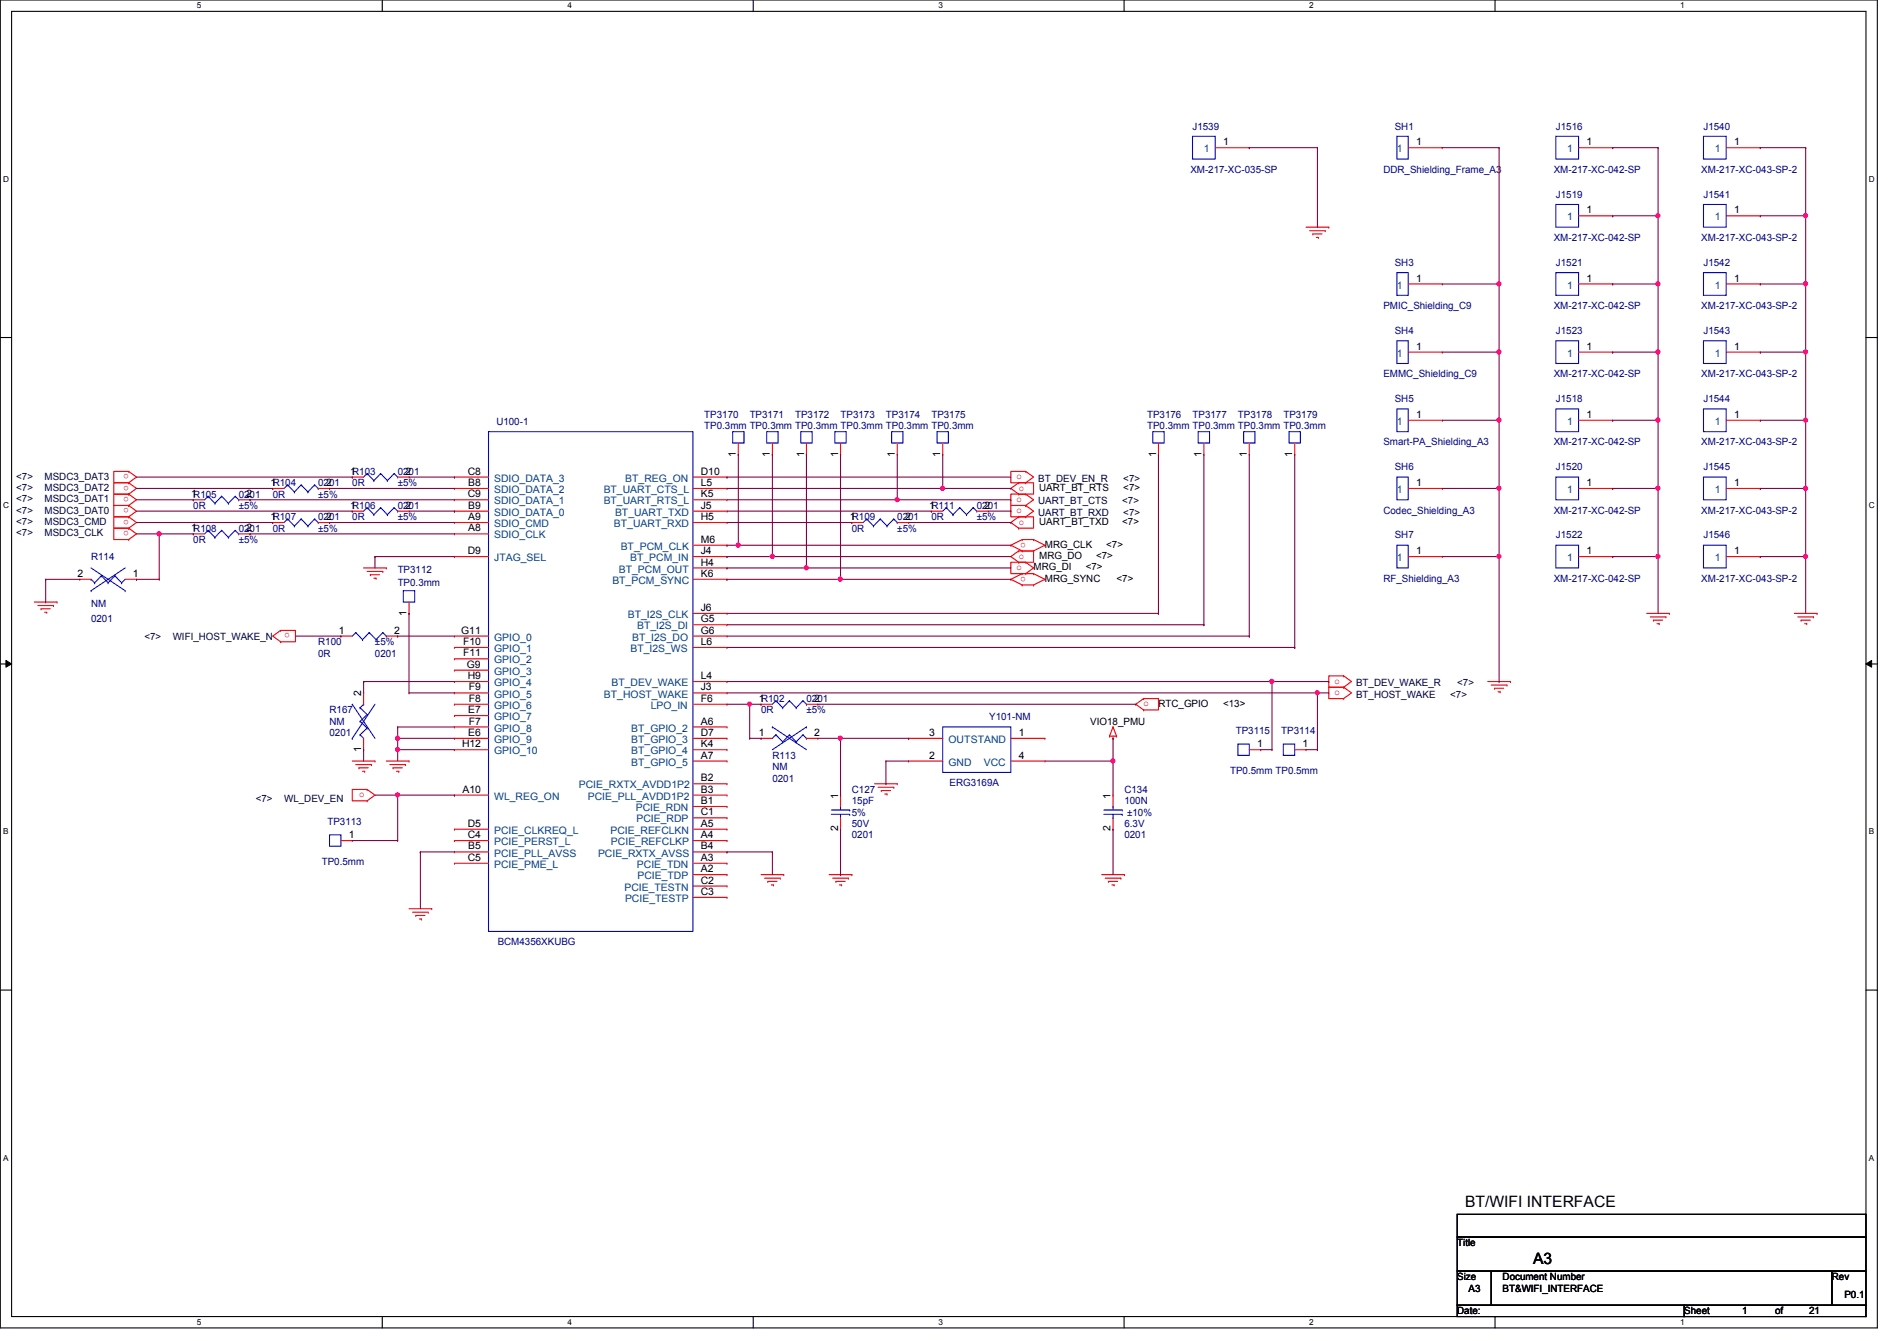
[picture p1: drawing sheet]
<svg xmlns="http://www.w3.org/2000/svg" width="297mm" height="210mm" viewBox="0 0 297 210" stroke-linecap="round" stroke-linejoin="round" font-family="sans-serif">
<path d="M0 0h294v207.9h-294zM1.8 1.8h290.4v204.3h-290.4z" fill="none" stroke="#000" stroke-width=".17"/>
<g fill="#fff">
<path d="M30.8 .2h.7v1.4h-.7z"/>
<path d="M30.8 206.2h.7v1.4h-.7z"/>
</g>
<path d="M59.9 0v1.8M59.9 206.1v1.8" fill="none" stroke="#000" stroke-width=".17"/>
<g fill="#fff">
<path d="M88.9 .2h.6v1.4h-.6z"/>
<path d="M88.9 206.2h.6v1.4h-.6z"/>
</g>
<path d="M117.9 0v1.8M117.9 206.1v1.8" fill="none" stroke="#000" stroke-width=".17"/>
<g fill="#fff">
<path d="M146.9 .2h.7v1.4h-.7z"/>
<path d="M146.9 206.2h.7v1.4h-.7z"/>
</g>
<path d="M176 0v1.8M176 206.1v1.8" fill="none" stroke="#000" stroke-width=".17"/>
<g fill="#fff">
<path d="M205 .2h.7v1.4h-.7z"/>
<path d="M205 206.2h.7v1.4h-.7z"/>
</g>
<path d="M234.1 0v1.8M234.1 206.1v1.8" fill="none" stroke="#000" stroke-width=".17"/>
<g fill="#fff">
<path d="M263.1 .2h.7v1.4h-.7z"/>
<path d="M263.1 206.2h.7v1.4h-.7z"/>
<path d="M.5 27.3h.9v1.4h-.9z"/>
<path d="M292.6 27.3h.9v1.4h-.9z"/>
<path d="M.5 78.4h.9v1.4h-.9z"/>
<path d="M292.6 78.4h.9v1.4h-.9z"/>
</g>
<path d="M0 52.8h1.8M292.2 52.8h1.8" fill="none" stroke="#000" stroke-width=".17"/>
<g fill="#fff">
<path d="M.5 129.5h.8v1.4h-.8z"/>
<path d="M292.6 129.5h.9v1.4h-.9z"/>
</g>
<path d="M0 103.9h1.8M292.2 103.9h1.8" fill="none" stroke="#000" stroke-width=".17"/>
<path d="M.9 103.4l.9 .5-.9 .5zM292.2 103.9l.9-.5v1z" fill="#000"/>
<path d="M.9 103.4l.9 .5-.9 .5zM292.2 103.9l.9-.5v1z" fill="none" stroke="#000" stroke-width=".16"/>
<g fill="#fff">
<path d="M.5 180.5h.8v1.4h-.8z"/>
<path d="M292.6 180.5h.9v1.4h-.9z"/>
</g>
<path d="M0 155h1.8M292.2 155h1.8M228.2 190.1h64v3.5h-64zM228.2 193.6h64v5.4h-64zM228.2 199h5.3v5.3h-5.3zM233.5 199h53.3v5.3h-53.3zM286.8 199h5.4v5.3h-5.4zM228.2 204.3h35.5v1.8h-35.5zM263.7 204.3h28.5v1.8h-28.5z" fill="none" stroke="#000" stroke-width=".17"/>
<g fill="none" stroke="#f00" stroke-width=".17">
<path d="M190.3 23.1h5.3M195.6 23.1h.1M204.5 35.6h3.6M205.1 36.1h2.4M205.6 36.6h.1M205.6 36.6h1.4M206.1 37.2h.4M206.5 37.2h.1M207.5 36.1h.1M208.1 35.6h.1M220.5 23.1h5.3M225.8 23.1h.1"/>
<path d="M247.2 23.1h5.3M247.2 33.8h5.3M252.5 33.8h.1M252.5 23.1h.1M270.3 23.1h5.3M270.3 33.8h5.3M275.6 33.8h.1M275.6 23.1h.1M220.5 55.1h5.3M220.5 44.4h5.3M225.8 55.1h.1M225.8 44.4h.1"/>
<path d="M247.2 55.1h5.3M247.2 44.4h5.3M252.5 55.1h.1M252.5 44.4h.1M270.3 55.1h5.3M270.3 44.4h5.3M275.6 44.4h.1M275.6 55.1h.1M20.1 75.6h.1M20.1 73.8h.1M20.1 73.8h-2.3v1.8h2.3M20.1 77.3h.1"/>
<path d="M20.1 75.6h-2.3v1.7h2.3M20.1 79.1h.1M20.1 77.3h-2.3v1.8h2.3M20.1 79.1h-2.3v1.8h2.3M20.1 73.8l1.3 .9-1.3 .9M20.1 75.6l1.3 .9-1.3 .8M20.1 77.3l1.3 .9-1.3 .9M20.1 79.1l1.3 .9-1.3 .9M30.3 78.2h.1M30.3 78.2h1.7M37.4 78.2h1.8M39.2 78.2h.1"/>
<path d="M42.7 76.5h.1M42.7 76.5h1.8M49.8 76.5h1.8M51.6 76.5h.1M55.2 74.7h.1M55.2 74.7h1.7M62.3 74.7h1.7M64 74.7h.1M71.2 74.7h.1M71.2 76.5h.1M71.2 78.2h.1M71.2 76.5h5.3"/>
<path d="M71.2 78.2h5.3M71.2 74.7h5.3M108.5 76.5h5.3M108.5 78.2h5.3M108.5 74.7h5.3M113.8 74.7h.1M113.8 76.5h.1M113.8 78.2h.1M115.6 71.1h.1M115.6 69.3v1.8M120.9 71.1h.1M120.9 69.3v1.8"/>
<path d="M126.3 71.1h.1M126.3 69.3v1.8M131.6 71.1h.1M131.6 69.3v1.8M140.5 71.1h.1M140.5 69.3v1.8M147.6 71.1h.1M147.6 69.3v1.8M159.5 75.6h.1M159.5 77.3h.1M159.5 75.6h2.3v1.7h-2.3M159.5 75.6l-1.2 .9 1.2 .8"/>
<path d="M160.6 73.8h.1M160.6 75.6h.1M160.6 73.8h-2.3v1.8h2.3M160.6 77.3h.1M160.6 79.1h.1M160.6 77.3h-2.3v1.8h2.3M160.6 79.1h-2.3v1.8h2.3M160.6 73.8l1.2 .9-1.2 .9M160.6 77.3l1.2 .9-1.2 .9M160.6 79.1l1.2 .9-1.2 .9M181.4 71.1h.1M181.4 69.3v1.8"/>
<path d="M188.5 71.1h.1M188.5 69.3v1.8M195.6 71.1h.1M195.6 69.3v1.8M202.7 71.1h.1M202.7 69.3v1.8M220.5 65.8h5.3M220.5 76.5h5.3M225.8 65.8h.1M225.8 76.5h.1M247.2 65.8h5.3M247.2 76.5h5.3"/>
<path d="M252.5 76.5h.1M252.5 65.8h.1M270.3 65.8h5.3M270.3 76.5h5.3M275.6 65.8h.1M275.6 76.5h.1M5.4 94.2h3.5M5.9 94.8h2.5M6.4 95.3h.1M6.4 95.3h1.5M7 95.8h.3M7.3 95.8h.1"/>
<path d="M8.4 94.8h.1M8.9 94.2h.1M12.5 90.7h.1M12.5 90.7h1.8M19.6 90.7h1.8M20.1 80.9h.1M20.1 82.7h.1M20.1 80.9h-2.3v1.8h2.3M20.1 84.5h.1M20.1 82.7h-2.3v1.8h2.3M20.1 80.9l1.3 .9-1.3 .9M20.1 82.7l1.3 .9-1.3 .9"/>
<path d="M21.4 90.7h.1M30.3 83.6h.1M30.3 83.6h1.7M37.4 83.6h1.8M39.2 83.6h.1M42.7 81.8h.1M42.7 81.8h1.8M43.9 98.7h.1M43.9 98.7h2.4v1.8h-2.4M43.9 98.7l-1.2 .9 1.2 .9M49.8 81.8h1.8M51.6 81.8h.1"/>
<path d="M53.4 99.6h.1M53.4 99.6h1.8M55.2 80h.1M55.2 80h1.7M56.9 88.9h3.6M57.5 89.5h2.4M58 90h.1M58 90h1.4M58.5 90.5h.4M58.9 90.5h.1M59.9 89.5h.1M60.5 88.9h.1"/>
<path d="M60.5 99.6h1.8M62.3 99.6h.1M62.3 80h1.7M64 80h.1M64 96h.1M64 94.2v1.8M71.2 80h.1M71.2 81.8h.1M71.2 83.6h.1M71.2 87.1h.1M71.2 99.6h.1M71.2 87.1h5.3"/>
<path d="M71.2 81.8h5.3M71.2 99.6h5.3M71.2 83.6h5.3M71.2 80h5.3M108.5 88.9h5.3M108.5 96h5.3M108.5 87.1h5.3M108.5 81.8h5.3M108.5 99.6h5.3M108.5 80h5.3M108.5 85.3h5.3M108.5 90.7h5.3"/>
<path d="M108.5 97.8h5.3M113.8 80h.1M113.8 81.8h.1M113.8 85.3h.1M113.8 87.1h.1M113.8 88.9h.1M113.8 90.7h.1M113.8 96h.1M113.8 97.8h.1M113.8 99.6h.1M133.4 81.8h.1M133.4 81.8h1.8"/>
<path d="M140.5 81.8h1.8M142.3 81.8h.1M145.8 80h.1M145.8 80h1.8M152.9 80h1.8M154.7 80h.1M158.3 85.3h.1M158.3 90.7h.1M158.3 85.3l1.8 .9M158.3 90.7l1.8 .9M159.5 86.2h.1M159.5 88h.1"/>
<path d="M159.5 86.2h2.3v1.8h-2.3M159.5 80.9h.1M159.5 82.7h.1M159.5 80.9h2.3v1.8h-2.3M159.5 86.2l-1.2 .9 1.2 .9M159.5 80.9l-1.2 .9 1.2 .9M160.1 86.2h.1M160.1 84.5h.1M160.1 91.6h.1M160.1 89.8h.1M160.1 86.2h1.7M160.1 84.5l-1.8 .8"/>
<path d="M160.1 84.5h1.7M160.1 91.6h1.7M160.1 89.8l-1.8 .9M160.1 89.8h1.7M160.6 80.9h.1M160.6 88h.1M160.6 89.8h.1M160.6 88h-2.3v1.8h2.3M160.6 88l1.2 .9-1.2 .9M161.8 86.2h.1M161.8 84.5h.1M161.8 91.6h.1"/>
<path d="M161.8 89.8h.1M161.8 84.5l1.8 .8M161.8 89.8l1.8 .9M163.6 85.3h.1M163.6 90.7h.1M163.6 85.3l-1.8 .9M163.6 90.7l-1.8 .9M220.5 87.1h5.3M225.8 87.1h.1M247.2 87.1h5.3M252.5 87.1h.1M257.8 96h3.6"/>
<path d="M258.4 96.6h2.5M258.9 97.1h.1M258.9 97.1h1.4M259.5 97.6h.3M259.8 97.6h.1M260.9 96.6h.1M261.4 96h.1M270.3 87.1h5.3M275.6 87.1h.1M281 96h3.5M281.5 96.6h2.5M282 97.1h.1"/>
<path d="M282 97.1h1.5M282.6 97.6h.3M282.9 97.6h.1M284 96.6h.1M284.5 96h.1M43.9 100.5h.1M55.2 119.1h3.5M55.7 119.7h2.5M56.9 117.3h.1M56.9 108.5h.1M56.9 108.5v1.7M56.9 115.6v1.7"/>
<path d="M58.2 119.7h.1M58.7 119.1h.1M60.5 119.1h3.5M61 119.7h2.5M63.5 119.7h.1M64 119.1h.1M71.2 112h.1M71.2 110.2h.1M71.2 103.1h.1M71.2 104.9h.1M71.2 106.7h.1M71.2 108.5h.1"/>
<path d="M71.2 101.3h.1M71.2 113.8h.1M71.2 115.6h.1M71.2 117.3h.1M71.2 106.7h5.3M71.2 117.3h5.3M71.2 115.6h5.3M71.2 110.2h5.3M71.2 112h5.3M71.2 113.8h5.3M71.2 103.1h5.3M71.2 104.9h5.3"/>
<path d="M71.2 108.5h5.3M71.2 101.3h5.3M108.5 119.1h5.3M108.5 106.7h5.3M108.5 117.3h5.3M108.5 115.6h5.3M108.5 110.2h5.3M108.5 113.8h5.3M108.5 108.5h5.3M108.5 101.3h5.3M113.8 119.1h.1M113.8 113.8h.1"/>
<path d="M113.8 115.6h.1M113.8 117.3h.1M113.8 101.3h.1M113.8 106.7h.1M113.8 108.5h.1M113.8 110.2h.1M119.2 115.6h.1M119.2 110.2h.1M119.2 115.6h1.7M119.2 110.2h1.7M126.3 115.6h1.8M126.3 110.2h1.8"/>
<path d="M128.1 115.6h.1M128.1 110.2h.1M142.3 119.1h.1M142.3 115.6h.1M142.3 119.1h5.3M142.3 115.6h5.3M158.3 119.1h5.3M158.3 115.6h5.3M163.6 115.6h.1M163.6 119.1h.1M173.7 115.2h.1M173.7 115.2h1.1"/>
<path d="M174.3 115.6h.1M174.3 113.8h.1M174.3 115.2v.4M174.3 113.8l-.6 1.4M174.3 113.8l.5 1.4M174.8 115.2h.1M179.1 109.3h.1M179.1 111.1h.1M179.1 109.3h2.3v1.8h-2.3M179.1 109.3l-1.3 .9 1.3 .9M195.6 117.3h1.8M197.4 117.3h.1"/>
<path d="M202.7 117.3h1.8M204.5 117.3h.1M210.4 105.8h.1M210.4 107.6h.1M210.4 105.8h-2.3v1.8h2.3M210.4 109.3h.1M210.4 107.6h-2.3v1.7h2.3M210.4 105.8l1.2 .9-1.2 .9M210.4 107.6l1.2 .9-1.2 .8M233 106.7h3.5M233.5 107.2h2.5M234 107.7h.1"/>
<path d="M234 107.7h1.5M234.6 108.3h.3M234.9 108.3h.1M236 107.2h.1M236.5 106.7h.1M53.4 131.6h1.8M55.2 131.6h.1M56.2 120.2h.1M56.2 120.2h1.5M56.8 120.7h.3M57.1 120.7h.1M57.5 123.6h.1"/>
<path d="M57.5 125.3h.1M57.5 123.6h-2.3v1.7h2.3M57.5 123.6l1.2 .9-1.2 .8M61.5 120.2h.1M61.5 120.2h1.5M62.1 120.7h.3M62.4 120.7h.1M71.2 124.5h.1M71.2 129.8h.1M71.2 131.6h.1M71.2 133.3h.1M71.2 135.1h.1"/>
<path d="M71.2 124.5h5.3M71.2 129.8h5.3M71.2 131.6h5.3M71.2 133.3h5.3M71.2 135.1h5.3M108.5 136.9h5.3M108.5 122.7h5.3M108.5 124.5h5.3M108.5 129.8h5.3M108.5 131.6h5.3M108.5 133.3h5.3M108.5 135.1h5.3"/>
<path d="M108.5 126.2h5.3M108.5 128h5.3M108.5 138.7h5.3M113.8 122.7h.1M113.8 124.5h.1M113.8 126.2h.1M113.8 128h.1M113.8 129.8h.1M113.8 131.6h.1M113.8 133.3h.1M113.8 135.1h.1M113.8 136.9h.1"/>
<path d="M113.8 138.7h.1M119.2 136.9h3.5M119.7 137.5h2.5M120.2 138h.1M120.2 138h1.5M120.8 138.5h.3M121.1 138.5h.1M122.2 137.5h.1M122.7 136.9h.1M129.8 136.9h3.6M130.4 137.5h2.4M130.9 138h.1"/>
<path d="M130.9 138h1.4M131.4 138.5h.4M131.6 124.5h.1M131.6 129.8h.1M131.6 124.5v1.7M131.6 128v1.8M131.8 138.5h.1M132.8 137.5h.1M133.4 136.9h.1M136.9 122.7h3.6M137.5 123.2h2.5M138 123.7h.1"/>
<path d="M138 123.7h1.4M138.6 124.3h.3M138.9 124.3h.1M140 123.2h.1M140.5 122.7h.1M172.5 136.9h3.6M173.1 137.5h2.4M173.6 138h.1M173.6 138h1.4M174.1 138.5h.4M174.3 124.5h.1M174.3 129.8h.1"/>
<path d="M174.3 124.5v1.7M174.3 128v1.8M174.5 138.5h.1M175.5 137.5h.1M176.1 136.9h.1M64 142.2h3.6M64.6 142.8h2.5M65.1 143.3h.1M65.1 143.3h1.4M65.7 143.8h.3M66 143.8h.1M67.1 142.8h.1"/>
<path d="M67.6 142.2h.1M108.5 140.5h5.3M113.8 140.5h.1"/>
</g>
<g fill="none" stroke="#00f" stroke-width=".17">
<path d="M186.7 21.3h3.6v3.6h-3.6zM218.7 21.3h1.8v3.6h-1.8zM243.6 32h3.6v3.6h-3.6zM243.6 21.3h3.6v3.6h-3.6zM266.7 32h3.6v3.6h-3.6zM266.7 21.3h3.6v3.6h-3.6zM218.7 53.3h1.8v3.6h-1.8zM218.7 42.7h1.8v3.5h-1.8zM243.6 53.3h3.6v3.6h-3.6zM243.6 42.7h3.6v3.5h-3.6zM266.7 42.7h3.6v3.5h-3.6zM266.7 53.3h3.6v3.6h-3.6z"/>
<path d="M32.6 77.7h.1M32.6 77.7l-.6 .5M32.6 77.7l1.1 1.1M33.7 78.8h.1M34.7 77.7h.1M34.7 77.7l-1 1.1M34.7 77.7l1.1 1.1M35.8 78.8h.1M36.8 77.7h.1M36.8 77.7l-1 1.1M36.8 77.7l.6 .5M37.4 78.2h.1"/>
<path d="M45 75.9h.1M45 75.9l-.5 .6M45 75.9l1.1 1.1M46.1 77h.1M47.2 75.9h.1M47.2 75.9l-1.1 1.1M47.2 75.9l1 1.1M48.2 77h.1M49.3 75.9h.1M49.3 75.9l-1.1 1.1M49.3 75.9l.5 .6M49.8 76.5h.1"/>
<path d="M57.5 74.1h.1M57.5 79.5h.1M57.5 74.1l-.6 .6M57.5 74.1l1 1.1M57.5 79.5l-.6 .5M57.5 79.5l1 1.1M58.5 75.2h.1M59.6 74.1h.1M59.6 79.5h.1M59.6 74.1l-1.1 1.1M59.6 74.1l1.1 1.1M59.6 79.5l-1.1 1.1"/>
<path d="M59.6 79.5l1.1 1.1M60.7 75.2h.1M61.7 74.1h.1M61.7 79.5h.1M61.7 74.1l-1 1.1M61.7 74.1l.6 .6M61.7 79.5l-1 1.1M61.7 79.5l.6 .5M62.3 74.7h.1M76.5 67.6h32v78.2h-32zM114.7 67.6h1.8v1.7h-1.8zM120.1 67.6h1.7v1.7h-1.7z"/>
<path d="M125.4 67.6h1.8v1.7h-1.8zM130.7 67.6h1.8v1.7h-1.8zM139.6 67.6h1.8v1.7h-1.8zM146.7 67.6h1.8v1.7h-1.8zM148.2 79.5h.1M148.2 79.5l-.6 .5M148.2 79.5l1 1.1M150.3 79.5h.1M150.3 79.5l-1.1 1.1M150.3 79.5l1 1.1M152.4 79.5h.1M152.4 79.5l-1.1 1.1"/>
<path d="M152.4 79.5l.5 .5M180.5 67.6h1.8v1.7h-1.8zM187.6 67.6h1.8v1.7h-1.8zM194.7 67.6h1.8v1.7h-1.8zM201.8 67.6h1.8v1.7h-1.8zM218.7 64h1.8v3.6h-1.8zM218.7 74.7h1.8v3.5h-1.8zM243.6 74.7h3.6v3.5h-3.6zM243.6 64h3.6v3.6h-3.6zM266.7 64h3.6v3.6h-3.6zM266.7 74.7h3.6v3.5h-3.6zM14.3 90.7h.1"/>
<path d="M14.3 92.5h.1M14.3 90.7l.5 .5M14.3 88.9l5.3 3.6M14.8 91.2h.1M15.9 90.1h.1M15.9 90.1l1 1.1M15.9 90.1l-1.1 1.1M16.9 91.2h.1M18 90.1h.1M18 90.1l1 1.1M18 90.1l-1.1 1.1M19 91.2h.1"/>
<path d="M19.6 92.5h.1M19.6 90.7l-.6 .5M19.6 88.9l-5.3 3.6M32.6 83h.1M32.6 83l-.6 .6M32.6 83l1.1 1.1M33.7 84.1h.1M34.7 83h.1M34.7 83l-1 1.1M34.7 83l1.1 1.1M35.8 84.1h.1M36.8 83h.1"/>
<path d="M36.8 83l-1 1.1M36.8 83l.6 .6M37.4 83.6h.1M45 81.2h.1M45 81.2l-.5 .6M45 81.2l1.1 1.1M46.1 82.3h.1M47.2 81.2h.1M47.2 81.2l-1.1 1.1M47.2 81.2l1 1.1M48.2 82.3h.1M49.3 81.2h.1"/>
<path d="M49.3 81.2l-1.1 1.1M49.3 81.2l.5 .6M49.8 81.8h.1M55.7 99h.1M55.7 99l-.5 .6M55.7 99l1.1 1.1M57.8 99h.1M57.8 99l-1 1.1M57.8 99l1.1 1.1M58.5 80.6h.1M59.9 99h.1M59.9 99l-1 1.1"/>
<path d="M59.9 99l.6 .6M60.5 99.6h.1M60.7 80.6h.1M62.3 80h.1M63.2 92.5h1.7v1.7h-1.7zM135.7 81.2h.1M135.7 81.2l-.5 .6M135.7 81.2l1.1 1.1M136.8 82.3h.1M137.8 81.2h.1M137.8 81.2l-1 1.1M137.8 81.2l1.1 1.1"/>
<path d="M138.9 82.3h.1M140 81.2h.1M140 81.2l-1.1 1.1M140 81.2l.5 .6M140.5 81.8h.1M149.2 80.6h.1M151.3 80.6h.1M152.9 80h.1M218.7 85.3h1.8v3.6h-1.8zM243.6 85.3h3.6v3.6h-3.6zM266.7 85.3h3.6v3.6h-3.6zM55.2 115.6h.1"/>
<path d="M55.2 110.2h.1M55.2 110.2l3.5 5.4M56.4 115h.1M56.4 112.9h.1M56.4 110.8h.1M56.4 115l.5 .6M56.4 112.9l1.1 1.1M56.4 110.8l1.1 1M56.8 100.1h.1M56.9 110.2h.1M56.9 110.2l-.5 .6M57.5 114h.1"/>
<path d="M57.5 111.8h.1M57.5 114l-1.1 1M57.5 111.8l-1.1 1.1M58.7 110.2l-3.5 5.4M58.9 100.1h.1M120.9 113.8h.1M120.9 113.8l5.4 3.5M121.5 115h.1M121.5 109.7h.1M121.5 115l-.6 .6M121.5 115l1.1 1.1M121.5 109.7l-.6 .5"/>
<path d="M121.5 109.7l1.1 1.1M122.6 116.1h.1M122.6 110.8h.1M123.6 115h.1M123.6 109.7h.1M123.6 115l-1 1.1M123.6 115l1.1 1.1M123.6 109.7l-1 1.1M123.6 109.7l1.1 1.1M124.7 116.1h.1M124.7 110.8h.1M125.7 115h.1"/>
<path d="M125.7 109.7h.1M125.7 115l-1 1.1M125.7 115l.6 .6M125.7 109.7l-1 1.1M125.7 109.7l.6 .5M126.3 115.6h.1M126.3 113.8h.1M126.3 110.2h.1M126.3 113.8l-5.4 3.5M147.6 113.8h10.7v7.1h-10.7zM193.8 116.5h1.8v1.7h-1.8zM201 116.5h1.7v1.7h-1.7z"/>
<path d="M51.6 130.7h1.8v1.8h-1.8zM130.2 126.8h2.9M130.2 127.5h2.9M131.6 126.2h.1M131.6 128h.1M131.6 126.2v.6M131.6 127.5v.5M133.1 126.8h.1M133.1 127.5h.1M172.8 126.8h2.9M172.8 127.5h2.9M174.3 126.2h.1"/>
<path d="M174.3 128h.1M174.3 126.2v.6M174.3 127.5v.5M175.7 126.8h.1M175.7 127.5h.1"/>
</g>
<path d="M58.7 87.1h.1M58.7 87.1h12.5M58.7 87.1v1.8M62.3 117.3h.1M62.3 117.3h8.9M62.3 117.3v1.8" fill="none" stroke="#800040" stroke-width=".17"/>
<circle cx="62.2" cy="117.3" r=".32" fill="#f0f"/>
<circle cx="62.2" cy="117.3" r=".32" fill="none" stroke="#f0f" stroke-width=".17"/>
<path d="M113.8 110.2h3.6M117.4 110.2h.1M58.7 124.5h3.6M62.3 124.5h.1M65.8 133.3h.1M65.8 133.3h5.4M65.8 133.3v8.9M113.8 133.3h.1M113.8 133.3h7.1M120.9 133.3h.1M120.9 133.3v3.6" fill="none" stroke="#800040" stroke-width=".17"/>
<circle cx="117.4" cy="110.2" r=".32" fill="#f0f"/>
<circle cx="117.4" cy="110.2" r=".32" fill="none" stroke="#f0f" stroke-width=".17"/>
<path d="M113.8 108.5h92.5M206.3 108.5h.1" fill="none" stroke="#800040" stroke-width=".17"/>
<circle cx="206.3" cy="108.4" r=".32" fill="#f0f"/>
<circle cx="206.3" cy="108.4" r=".32" fill="none" stroke="#f0f" stroke-width=".17"/>
<g fill="none" stroke="#800040" stroke-width=".17">
<path d="M252.5 23.1h.1M252.5 23.1h7.1M259.6 23.1h.1M259.6 23.1v10.7M113.8 74.7h.1M113.8 74.7h44.5M113.8 76.5h33.8M113.8 78.2h26.7M140.5 78.2h.1M147.6 76.5h.1M64 96h.1M64 96v12.5"/>
<path d="M113.8 85.3h.1M113.8 87.1h.1M113.8 88.9h.1M113.8 90.7h.1M113.8 85.3h1.8M113.8 87.1h7.1M113.8 88.9h12.5M113.8 90.7h17.8M113.8 80h32M113.8 81.8h19.6M133.4 81.8h.1M145.8 80h.1"/>
<path d="M64 108.5h.1M64 108.5h7.2"/>
</g>
<circle cx="259.6" cy="33.8" r=".32" fill="#f0f"/>
<circle cx="259.6" cy="33.8" r=".32" fill="none" stroke="#f0f" stroke-width=".17"/>
<path d="M282.7 76.5h.1M282.7 76.5v10.6" fill="none" stroke="#800040" stroke-width=".17"/>
<circle cx="282.7" cy="87.1" r=".32" fill="#f0f"/>
<circle cx="282.7" cy="87.1" r=".32" fill="none" stroke="#f0f" stroke-width=".17"/>
<circle cx="282.7" cy="76.4" r=".32" fill="#f0f"/>
<circle cx="282.7" cy="76.4" r=".32" fill="none" stroke="#f0f" stroke-width=".17"/>
<path d="M275.6 76.5h.1M275.6 65.8h.1M275.6 65.8h7.1M282.7 65.8h.1M282.7 65.8v10.7h-7.1" fill="none" stroke="#800040" stroke-width=".17"/>
<circle cx="282.7" cy="65.8" r=".32" fill="#f0f"/>
<circle cx="282.7" cy="65.8" r=".32" fill="none" stroke="#f0f" stroke-width=".17"/>
<path d="M275.6 55.1h.1M275.6 44.4h.1M275.6 55.1h7.1M275.6 44.4h7.1M282.7 55.1h.1M282.7 44.4h.1M282.7 44.4v21.4" fill="none" stroke="#800040" stroke-width=".17"/>
<circle cx="282.7" cy="55.1" r=".32" fill="#f0f"/>
<circle cx="282.7" cy="55.1" r=".32" fill="none" stroke="#f0f" stroke-width=".17"/>
<circle cx="282.7" cy="44.4" r=".32" fill="#f0f"/>
<circle cx="282.7" cy="44.4" r=".32" fill="none" stroke="#f0f" stroke-width=".17"/>
<path d="M275.6 33.8h.1M275.6 23.1h.1M275.6 33.8h7.1M275.6 23.1h7.1M282.7 33.8h.1M282.7 23.1h.1M282.7 23.1v21.3" fill="none" stroke="#800040" stroke-width=".17"/>
<circle cx="282.7" cy="33.8" r=".32" fill="#f0f"/>
<circle cx="282.7" cy="33.8" r=".32" fill="none" stroke="#f0f" stroke-width=".17"/>
<path d="M252.5 33.8h.1M252.5 33.8h7.1M259.6 33.8h.1M259.6 33.8v21.3M252.5 44.4h.1M252.5 44.4h7.1M259.6 44.4h.1" fill="none" stroke="#800040" stroke-width=".17"/>
<circle cx="259.6" cy="55.1" r=".32" fill="#f0f"/>
<circle cx="259.6" cy="55.1" r=".32" fill="none" stroke="#f0f" stroke-width=".17"/>
<circle cx="259.6" cy="44.4" r=".32" fill="#f0f"/>
<circle cx="259.6" cy="44.4" r=".32" fill="none" stroke="#f0f" stroke-width=".17"/>
<path d="M252.5 55.1h.1M252.5 55.1h7.1M259.6 55.1h.1M259.6 55.1v10.7h-7.1M252.5 65.8h.1" fill="none" stroke="#800040" stroke-width=".17"/>
<circle cx="259.6" cy="65.8" r=".32" fill="#f0f"/>
<circle cx="259.6" cy="65.8" r=".32" fill="none" stroke="#f0f" stroke-width=".17"/>
<path d="M252.5 76.5h.1M252.5 76.5h7.1M259.6 65.8h.1M259.6 76.5h.1M259.6 65.8v21.3" fill="none" stroke="#800040" stroke-width=".17"/>
<circle cx="259.6" cy="87.1" r=".32" fill="#f0f"/>
<circle cx="259.6" cy="87.1" r=".32" fill="none" stroke="#f0f" stroke-width=".17"/>
<circle cx="259.6" cy="76.4" r=".32" fill="#f0f"/>
<circle cx="259.6" cy="76.4" r=".32" fill="none" stroke="#f0f" stroke-width=".17"/>
<g fill="none" stroke="#800040" stroke-width=".17">
<path d="M225.8 23.1h8.9M234.7 23.1h.1M234.7 23.1v32M225.8 44.4h8.9M234.7 44.4h.1M234.7 55.1h.1M252.5 87.1h.1M252.5 87.1h7.1M259.6 87.1h.1M259.6 87.1v8.9M275.6 87.1h.1M275.6 87.1h7.1"/>
<path d="M282.7 87.1h.1M282.7 87.1v8.9"/>
</g>
<circle cx="234.7" cy="44.4" r=".32" fill="#f0f"/>
<circle cx="234.7" cy="44.4" r=".32" fill="none" stroke="#f0f" stroke-width=".17"/>
<circle cx="234.7" cy="55.1" r=".32" fill="#f0f"/>
<circle cx="234.7" cy="55.1" r=".32" fill="none" stroke="#f0f" stroke-width=".17"/>
<path d="M225.8 55.1h8.9M234.7 55.1h.1M234.7 55.1v21.4M225.8 65.8h8.9M234.7 65.8h.1M234.7 76.5h.1" fill="none" stroke="#800040" stroke-width=".17"/>
<circle cx="234.7" cy="65.8" r=".32" fill="#f0f"/>
<circle cx="234.7" cy="65.8" r=".32" fill="none" stroke="#f0f" stroke-width=".17"/>
<path d="M225.8 76.5h8.9M234.7 76.5h.1M234.7 76.5v10.6M234.7 87.1h.1" fill="none" stroke="#800040" stroke-width=".17"/>
<circle cx="234.7" cy="76.4" r=".32" fill="#f0f"/>
<circle cx="234.7" cy="76.4" r=".32" fill="none" stroke="#f0f" stroke-width=".17"/>
<path d="M225.8 87.1h8.9M234.7 87.1h.1M234.7 87.1v19.6M234.7 106.7h.1" fill="none" stroke="#800040" stroke-width=".17"/>
<circle cx="234.7" cy="87.1" r=".32" fill="#f0f"/>
<circle cx="234.7" cy="87.1" r=".32" fill="none" stroke="#f0f" stroke-width=".17"/>
<path d="M115.6 71.1h.1M115.6 71.1v14.2M115.6 85.3h.1M115.6 85.3h42.7M56.9 106.7h.1M56.9 117.3h.1M56.9 106.7h14.3M56.9 106.7v1.8M56.9 117.3v1.8" fill="none" stroke="#800040" stroke-width=".17"/>
<circle cx="115.6" cy="85.3" r=".32" fill="#f0f"/>
<circle cx="115.6" cy="85.3" r=".32" fill="none" stroke="#f0f" stroke-width=".17"/>
<path d="M120.9 71.1h.1M120.9 71.1v16M120.9 87.1h.1M120.9 87.1h37.4" fill="none" stroke="#800040" stroke-width=".17"/>
<circle cx="120.9" cy="87.1" r=".32" fill="#f0f"/>
<circle cx="120.9" cy="87.1" r=".32" fill="none" stroke="#f0f" stroke-width=".17"/>
<path d="M126.3 71.1h.1M126.3 71.1v17.8M126.3 88.9h.1M126.3 88.9h32" fill="none" stroke="#800040" stroke-width=".17"/>
<circle cx="126.3" cy="88.9" r=".32" fill="#f0f"/>
<circle cx="126.3" cy="88.9" r=".32" fill="none" stroke="#f0f" stroke-width=".17"/>
<path d="M131.6 71.1h.1M131.6 71.1v19.6M131.6 90.7h.1M131.6 90.7h26.7" fill="none" stroke="#800040" stroke-width=".17"/>
<circle cx="131.6" cy="90.7" r=".32" fill="#f0f"/>
<circle cx="131.6" cy="90.7" r=".32" fill="none" stroke="#f0f" stroke-width=".17"/>
<g fill="none" stroke="#800040" stroke-width=".17">
<path d="M195.6 23.1h.1M195.6 23.1h10.7M206.3 23.1h.1M206.3 23.1v12.5M21.4 74.7h33.8M21.4 76.5h21.3M21.4 78.2h8.9M30.3 78.2h.1M42.7 76.5h.1M55.2 74.7h.1M21.4 80h33.8M21.4 81.8h21.3"/>
<path d="M21.4 83.6h3.5M24.9 83.6h.1M42.7 81.8h.1M55.2 80h.1"/>
</g>
<circle cx="24.9" cy="83.5" r=".32" fill="#f0f"/>
<circle cx="24.9" cy="83.5" r=".32" fill="none" stroke="#f0f" stroke-width=".17"/>
<path d="M46.3 99.6h7.1M53.4 99.6h.1M62.3 99.6h.1M62.3 99.6h8.9M62.3 115.6h.1M62.3 117.3h.1M62.3 115.6h8.9M62.3 115.6v1.7" fill="none" stroke="#800040" stroke-width=".17"/>
<circle cx="62.2" cy="115.5" r=".32" fill="#f0f"/>
<circle cx="62.2" cy="115.5" r=".32" fill="none" stroke="#f0f" stroke-width=".17"/>
<g fill="none" stroke="#800040" stroke-width=".17">
<path d="M39.2 78.2h.1M39.2 78.2h32M51.6 76.5h.1M51.6 76.5h19.6M64 74.7h7.2M71.2 74.7h.1M140.5 78.2h.1M140.5 78.2h17.8M140.5 71.1v7.1M158.3 78.2h.1M39.2 83.6h.1M39.2 83.6h32"/>
<path d="M51.6 81.8h.1M51.6 81.8h19.6M64 80h7.2M71.2 80h.1M142.3 81.8h16M154.7 80h3.6M158.3 81.8h.1M158.3 80h.1M62.3 113.8h.1M62.3 115.6h.1M62.3 113.8h8.9M62.3 113.8v1.8"/>
</g>
<circle cx="140.5" cy="78.2" r=".32" fill="#f0f"/>
<circle cx="140.5" cy="78.2" r=".32" fill="none" stroke="#f0f" stroke-width=".17"/>
<path d="M147.6 76.5h.1M147.6 71.1v5.4M147.6 76.5h10.7M158.3 76.5h.1" fill="none" stroke="#800040" stroke-width=".17"/>
<circle cx="147.6" cy="76.4" r=".32" fill="#f0f"/>
<circle cx="147.6" cy="76.4" r=".32" fill="none" stroke="#f0f" stroke-width=".17"/>
<path d="M117.4 115.6h.1M117.4 115.6h1.8M119.2 110.2h.1M119.2 115.6h.1M119.2 110.2h-1.8v5.4M128.1 110.2h49.7M128.1 115.6h3.5M131.6 115.6h.1M131.6 115.6v8.9M177.8 110.2h.1M131.6 124.5h.1" fill="none" stroke="#800040" stroke-width=".17"/>
<circle cx="131.6" cy="115.5" r=".32" fill="#f0f"/>
<circle cx="131.6" cy="115.5" r=".32" fill="none" stroke="#f0f" stroke-width=".17"/>
<path d="M131.6 115.6h10.7M142.3 115.6h.1M163.6 119.1h10.7M174.3 119.1h.1M174.3 115.6h.1M174.3 115.6v3.5M131.6 136.9h.1M131.6 129.8v7.1" fill="none" stroke="#800040" stroke-width=".17"/>
<circle cx="174.3" cy="119.1" r=".32" fill="#f0f"/>
<circle cx="174.3" cy="119.1" r=".32" fill="none" stroke="#f0f" stroke-width=".17"/>
<g fill="none" stroke="#800040" stroke-width=".17">
<path d="M181.4 71.1v24.9M188.5 71.1v26.7M195.6 71.1v28.5M202.7 71.1v30.2M7.2 90.7h.1M7.2 94.2h.1M7.2 90.7h5.3M7.2 90.7v3.5M21.4 90.7h.1M21.4 90.7h3.5M24.9 90.7h.1M30.3 83.6h.1"/>
<path d="M30.3 83.6h-5.4v7.1M113.8 96h67.6M113.8 97.8h74.7M113.8 99.6h81.8M181.4 96h.1M188.5 97.8h.1M195.6 99.6h.1M113.8 101.3h88.9M138.7 119.1h.1M138.7 119.1h3.6M138.7 119.1v3.6M174.3 119.1h.1"/>
<path d="M174.3 119.1v5.4M202.7 101.3h.1M55.2 131.6h7.1M62.3 131.6h.1M62.3 124.5h.1M62.3 124.5v7.1M138.7 122.7h.1M174.3 129.8h.1M174.3 129.8v7.1"/>
</g>
<circle cx="62.2" cy="124.4" r=".32" fill="#f0f"/>
<circle cx="62.2" cy="124.4" r=".32" fill="none" stroke="#f0f" stroke-width=".17"/>
<path d="M113.8 106.7h85.4M199.2 106.7h.1M62.3 124.5h8.9M71.2 124.5h.1" fill="none" stroke="#800040" stroke-width=".17"/>
<circle cx="199.2" cy="106.7" r=".32" fill="#f0f"/>
<circle cx="199.2" cy="106.7" r=".32" fill="none" stroke="#f0f" stroke-width=".17"/>
<path d="M197.4 117.3h1.8M199.2 117.3h.1M199.2 106.7h.1M199.2 106.7v10.6M199.2 106.7h8.9M204.5 117.3h1.8M206.3 117.3h.1M206.3 108.5h.1M206.3 108.5v8.8M206.3 108.5h1.8M208.1 106.7h.1M208.1 108.5h.1" fill="none" stroke="#800040" stroke-width=".17"/>
<circle cx="62.2" cy="117.3" r=".32" fill="#f0f"/>
<circle cx="62.2" cy="117.3" r=".32" fill="none" stroke="#f0f" stroke-width=".17"/>
<circle cx="117.4" cy="110.2" r=".32" fill="#f0f"/>
<circle cx="117.4" cy="110.2" r=".32" fill="none" stroke="#f0f" stroke-width=".17"/>
<circle cx="206.3" cy="108.4" r=".32" fill="#f0f"/>
<circle cx="206.3" cy="108.4" r=".32" fill="none" stroke="#f0f" stroke-width=".17"/>
<circle cx="259.6" cy="33.8" r=".32" fill="#f0f"/>
<circle cx="259.6" cy="33.8" r=".32" fill="none" stroke="#f0f" stroke-width=".17"/>
<circle cx="282.7" cy="87.1" r=".32" fill="#f0f"/>
<circle cx="282.7" cy="87.1" r=".32" fill="none" stroke="#f0f" stroke-width=".17"/>
<circle cx="282.7" cy="76.4" r=".32" fill="#f0f"/>
<circle cx="282.7" cy="76.4" r=".32" fill="none" stroke="#f0f" stroke-width=".17"/>
<circle cx="282.7" cy="65.8" r=".32" fill="#f0f"/>
<circle cx="282.7" cy="65.8" r=".32" fill="none" stroke="#f0f" stroke-width=".17"/>
<circle cx="282.7" cy="55.1" r=".32" fill="#f0f"/>
<circle cx="282.7" cy="55.1" r=".32" fill="none" stroke="#f0f" stroke-width=".17"/>
<circle cx="282.7" cy="44.4" r=".32" fill="#f0f"/>
<circle cx="282.7" cy="44.4" r=".32" fill="none" stroke="#f0f" stroke-width=".17"/>
<circle cx="282.7" cy="33.8" r=".32" fill="#f0f"/>
<circle cx="282.7" cy="33.8" r=".32" fill="none" stroke="#f0f" stroke-width=".17"/>
<circle cx="259.6" cy="55.1" r=".32" fill="#f0f"/>
<circle cx="259.6" cy="55.1" r=".32" fill="none" stroke="#f0f" stroke-width=".17"/>
<circle cx="259.6" cy="44.4" r=".32" fill="#f0f"/>
<circle cx="259.6" cy="44.4" r=".32" fill="none" stroke="#f0f" stroke-width=".17"/>
<circle cx="259.6" cy="65.8" r=".32" fill="#f0f"/>
<circle cx="259.6" cy="65.8" r=".32" fill="none" stroke="#f0f" stroke-width=".17"/>
<circle cx="259.6" cy="87.1" r=".32" fill="#f0f"/>
<circle cx="259.6" cy="87.1" r=".32" fill="none" stroke="#f0f" stroke-width=".17"/>
<circle cx="259.6" cy="76.4" r=".32" fill="#f0f"/>
<circle cx="259.6" cy="76.4" r=".32" fill="none" stroke="#f0f" stroke-width=".17"/>
<circle cx="234.7" cy="44.4" r=".32" fill="#f0f"/>
<circle cx="234.7" cy="44.4" r=".32" fill="none" stroke="#f0f" stroke-width=".17"/>
<circle cx="234.7" cy="55.1" r=".32" fill="#f0f"/>
<circle cx="234.7" cy="55.1" r=".32" fill="none" stroke="#f0f" stroke-width=".17"/>
<circle cx="234.7" cy="65.8" r=".32" fill="#f0f"/>
<circle cx="234.7" cy="65.8" r=".32" fill="none" stroke="#f0f" stroke-width=".17"/>
<circle cx="234.7" cy="76.4" r=".32" fill="#f0f"/>
<circle cx="234.7" cy="76.4" r=".32" fill="none" stroke="#f0f" stroke-width=".17"/>
<circle cx="234.7" cy="87.1" r=".32" fill="#f0f"/>
<circle cx="234.7" cy="87.1" r=".32" fill="none" stroke="#f0f" stroke-width=".17"/>
<circle cx="115.6" cy="85.3" r=".32" fill="#f0f"/>
<circle cx="115.6" cy="85.3" r=".32" fill="none" stroke="#f0f" stroke-width=".17"/>
<circle cx="120.9" cy="87.1" r=".32" fill="#f0f"/>
<circle cx="120.9" cy="87.1" r=".32" fill="none" stroke="#f0f" stroke-width=".17"/>
<circle cx="126.3" cy="88.9" r=".32" fill="#f0f"/>
<circle cx="126.3" cy="88.9" r=".32" fill="none" stroke="#f0f" stroke-width=".17"/>
<circle cx="131.6" cy="90.7" r=".32" fill="#f0f"/>
<circle cx="131.6" cy="90.7" r=".32" fill="none" stroke="#f0f" stroke-width=".17"/>
<circle cx="24.9" cy="83.5" r=".32" fill="#f0f"/>
<circle cx="24.9" cy="83.5" r=".32" fill="none" stroke="#f0f" stroke-width=".17"/>
<circle cx="62.2" cy="115.5" r=".32" fill="#f0f"/>
<circle cx="62.2" cy="115.5" r=".32" fill="none" stroke="#f0f" stroke-width=".17"/>
<circle cx="140.5" cy="78.2" r=".32" fill="#f0f"/>
<circle cx="140.5" cy="78.2" r=".32" fill="none" stroke="#f0f" stroke-width=".17"/>
<circle cx="147.6" cy="76.4" r=".32" fill="#f0f"/>
<circle cx="147.6" cy="76.4" r=".32" fill="none" stroke="#f0f" stroke-width=".17"/>
<circle cx="131.6" cy="115.5" r=".32" fill="#f0f"/>
<circle cx="131.6" cy="115.5" r=".32" fill="none" stroke="#f0f" stroke-width=".17"/>
<circle cx="174.3" cy="119.1" r=".32" fill="#f0f"/>
<circle cx="174.3" cy="119.1" r=".32" fill="none" stroke="#f0f" stroke-width=".17"/>
<circle cx="62.2" cy="124.4" r=".32" fill="#f0f"/>
<circle cx="62.2" cy="124.4" r=".32" fill="none" stroke="#f0f" stroke-width=".17"/>
<circle cx="199.2" cy="106.7" r=".32" fill="#f0f"/>
<circle cx="199.2" cy="106.7" r=".32" fill="none" stroke="#f0f" stroke-width=".17"/>
<g font-size="2.5">
<text x="229.4" y="188.9">BT/WIFI INTERFACE</text>
<text x="240.1" y="197.8">A3</text>
</g>
<g font-size="1.6" fill="#000080">
<text x="186.7" y="20.3">J1539</text>
<text x="218.4" y="20.3">SH1</text>
<text x="243.6" y="20.3">J1516</text>
<text x="266.7" y="20.3">J1540</text>
<text x="186.4" y="27.1">XM-217-XC-035-SP</text>
<text x="216.6" y="27.1">DDR_Shielding_Frame_A3</text>
<text x="243.3" y="27.1">XM-217-XC-042-SP</text>
<text x="266.4" y="27.1">XM-217-XC-043-SP-2</text>
<text x="243.6" y="30.9">J1519</text>
<text x="266.7" y="30.9">J1541</text>
<text x="218.4" y="41.6">SH3</text>
<text x="243.3" y="37.7">XM-217-XC-042-SP</text>
<text x="243.6" y="41.6">J1521</text>
<text x="266.4" y="37.7">XM-217-XC-043-SP-2</text>
<text x="266.7" y="41.6">J1542</text>
<text x="216.6" y="48.4">PMIC_Shielding_C9</text>
<text x="218.4" y="52.3">SH4</text>
<text x="243.3" y="48.4">XM-217-XC-042-SP</text>
<text x="243.6" y="52.3">J1523</text>
<text x="266.4" y="48.4">XM-217-XC-043-SP-2</text>
<text x="266.7" y="52.3">J1543</text>
<text x="216.6" y="59.1">EMMC_Shielding_C9</text>
<text x="243.3" y="59.1">XM-217-XC-042-SP</text>
<text x="266.4" y="59.1">XM-217-XC-043-SP-2</text>
<text x="110.3" y="65.4">TP3170</text>
<text x="117.4" y="65.4">TP3171</text>
<text x="124.5" y="65.4">TP3172</text>
<text x="131.6" y="65.4">TP3173</text>
<text x="138.7" y="65.4">TP3174</text>
<text x="145.8" y="65.4">TP3175</text>
<text x="179.6" y="65.4">TP3176</text>
<text x="186.7" y="65.4">TP3177</text>
<text x="193.8" y="65.4">TP3178</text>
<text x="201" y="65.4">TP3179</text>
<text x="218.4" y="62.9">SH5</text>
<text x="243.6" y="62.9">J1518</text>
<text x="266.7" y="62.9">J1544</text>
<text x="77.7" y="66.5">U100-1</text>
<text x="110.3" y="67.2">TP0.3mm TP0.3mm TP0.3mm TP0.3mm TP0.3mm TP0.3mm</text>
<text x="179.6" y="67.2">TP0.3mm TP0.3mm TP0.3mm TP0.3mm</text>
<text x="216.6" y="69.7">Smart-PA_Shielding_A3</text>
<text x="243.3" y="69.7">XM-217-XC-042-SP</text>
<text x="266.4" y="69.7">XM-217-XC-043-SP-2</text>
<text x="37.4" y="77.9">0201</text>
<text x="42.7" y="77.9">0R</text>
<text x="49.8" y="77.9">±5%</text>
<text x="49.8" y="76.1">0201</text>
<text x="55.2" y="76.1">0R</text>
<text x="62.3" y="76.1">±5%</text>
<text x="62.3" y="74.3">0201</text>
<text x="218.4" y="73.6">SH6</text>
<text x="243.6" y="73.6">J1520</text>
<text x="266.7" y="73.6">J1545</text>
<text x="30.3" y="79.7">0R</text>
<text x="37.4" y="79.7">±5%</text>
<text x="37.4" y="83.2">0201</text>
<text x="42.7" y="83.2">0R</text>
<text x="49.8" y="83.2">±5%</text>
<text x="49.8" y="81.4">0201</text>
<text x="55.2" y="81.4">0R</text>
<text x="62.3" y="81.4">±5%</text>
<text x="62.3" y="79.7">0201</text>
<text x="133.4" y="83.2">0R</text>
<text x="140.5" y="83.2">±5%</text>
<text x="140.5" y="81.4">0201</text>
<text x="145.8" y="81.4">0R</text>
<text x="152.9" y="81.4">±5%</text>
<text x="152.9" y="79.7">0201</text>
<text x="216.6" y="80.4">Codec_Shielding_A3</text>
<text x="243.3" y="80.4">XM-217-XC-042-SP</text>
<text x="266.4" y="80.4">XM-217-XC-043-SP-2</text>
<text x="14.3" y="87.7">R114</text>
<text x="30.3" y="85">0R</text>
<text x="37.4" y="85">±5%</text>
<text x="62.3" y="89.6">TP3112</text>
<text x="218.4" y="84.3">SH7</text>
<text x="243.6" y="84.3">J1522</text>
<text x="266.7" y="84.3">J1546</text>
<text x="14.3" y="95">NM</text>
<text x="62.3" y="91.8">TP0.3mm</text>
<text x="216.6" y="91.1">RF_Shielding_A3</text>
<text x="243.3" y="91.1">XM-217-XC-042-SP</text>
<text x="266.4" y="91.1">XM-217-XC-043-SP-2</text>
<text x="14.3" y="97.3">0201</text>
<text x="49.8" y="101">R100</text>
<text x="58.7" y="101">±5%</text>
<text x="49.8" y="102.8">0R</text>
<text x="58.7" y="102.8">0201</text>
<text x="51.6" y="111.7">R167</text>
<text x="51.6" y="113.5">NM</text>
<text x="119.2" y="111.7">0R</text>
<text x="126.3" y="111.7">±5%</text>
<text x="126.3" y="109.9">0201</text>
<text x="154.9" y="112.7">Y101-NM</text>
<text x="51.6" y="115.2">0201</text>
<text x="120.9" y="118.8">R113</text>
<text x="193.5" y="114.9">TP3115</text>
<text x="200.6" y="114.9">TP3114</text>
<text x="120.9" y="120.6">NM</text>
<text x="120.9" y="122.3">0201</text>
<text x="133.4" y="124.1">C127</text>
<text x="133.4" y="125.9">15pF</text>
<text x="148.7" y="123.1">ERG3169A</text>
<text x="176.1" y="124.1">C134</text>
<text x="176.1" y="125.9">100N</text>
<text x="192.6" y="121.1">TP0.5mm TP0.5mm</text>
<text x="51.3" y="129.1">TP3113</text>
<text x="133.4" y="131.2">0201</text>
<text x="133.4" y="129.5">50V</text>
<text x="133.4" y="127.7">5%</text>
<text x="176.1" y="131.2">0201</text>
<text x="176.1" y="129.5">6.3V</text>
<text x="176.5" y="127.7">±10%</text>
<text x="50.4" y="135.3">TP0.5mm</text>
<text x="77.9" y="148">BCM4356XKUBG</text>
</g>
<g font-size="1.6" fill="#004080">
<text x="188.5" y="23.8">1</text>
<text x="218.7" y="23.8">1</text>
<text x="245.4" y="23.8">1</text>
<text x="268.5" y="23.8">1</text>
<text x="245.4" y="34.5">1</text>
<text x="268.5" y="34.5">1</text>
<text x="218.7" y="45.2">1</text>
<text x="245.4" y="45.2">1</text>
<text x="268.5" y="45.2">1</text>
<text x="218.7" y="55.8">1</text>
<text x="245.4" y="55.8">1</text>
<text x="268.5" y="55.8">1</text>
<text x="218.7" y="66.5">1</text>
<text x="245.4" y="66.5">1</text>
<text x="268.5" y="66.5">1</text>
<text x="77.4" y="75.4">SDIO_DATA_3</text>
<text x="77.4" y="77.2">SDIO_DATA_2</text>
<text x="94.5" y="77.2">BT_UART_CTS_L</text>
<text x="97.9" y="75.4">BT_REG_ON</text>
<text x="218.7" y="77.2">1</text>
<text x="245.4" y="77.2">1</text>
<text x="268.5" y="77.2">1</text>
<text x="77.4" y="79">SDIO_DATA_1</text>
<text x="77.4" y="80.7">SDIO_DATA_0</text>
<text x="77.4" y="82.5">SDIO_CMD</text>
<text x="94.5" y="79">BT_UART_RTS_L</text>
<text x="96.1" y="82.5">BT_UART_RXD</text>
<text x="96.3" y="80.7">BT_UART_TXD</text>
<text x="77.4" y="84.3">SDIO_CLK</text>
<text x="77.4" y="87.8">JTAG_SEL</text>
<text x="96.9" y="89.6">BT_PCM_OUT</text>
<text x="97.2" y="86.1">BT_PCM_CLK</text>
<text x="98.7" y="87.8">BT_PCM_IN</text>
<text x="218.7" y="87.8">1</text>
<text x="245.4" y="87.8">1</text>
<text x="268.5" y="87.8">1</text>
<text x="95.9" y="91.4">BT_PCM_SYNC</text>
<text x="77.4" y="100.3">GPIO_0</text>
<text x="98.3" y="96.7">BT_I2S_CLK</text>
<text x="99" y="100.3">BT_I2S_DO</text>
<text x="99.8" y="98.5">BT_I2S_DI</text>
<text x="77.4" y="103.8">GPIO_2</text>
<text x="77.4" y="105.6">GPIO_3</text>
<text x="77.4" y="107.4">GPIO_4</text>
<text x="77.4" y="102.1">GPIO_1</text>
<text x="95.8" y="107.4">BT_DEV_WAKE</text>
<text x="98.7" y="102.1">BT_I2S_WS</text>
<text x="77.4" y="112.7">GPIO_7</text>
<text x="77.4" y="111">GPIO_6</text>
<text x="77.4" y="109.2">GPIO_5</text>
<text x="94.6" y="109.2">BT_HOST_WAKE</text>
<text x="101.9" y="111">LPO_IN</text>
<text x="77.4" y="114.5">GPIO_8</text>
<text x="77.4" y="116.3">GPIO_9</text>
<text x="77.4" y="118.1">GPIO_10</text>
<text x="98.8" y="119.8">BT_GPIO_5</text>
<text x="98.8" y="114.5">BT_GPIO_2</text>
<text x="98.8" y="116.3">BT_GPIO_3</text>
<text x="98.8" y="118.1">BT_GPIO_4</text>
<text x="148.5" y="119.8">GND</text>
<text x="148.5" y="116.3">OUTSTAND</text>
<text x="154" y="119.8">VCC</text>
<text x="77.4" y="125.2">WL_REG_ON</text>
<text x="90.6" y="123.4">PCIE_RXTX_AVDD1P2</text>
<text x="92" y="125.2">PCIE_PLL_AVDD1P2</text>
<text x="77.4" y="130.5">PCIE_CLKREQ_L</text>
<text x="95.6" y="130.5">PCIE_REFCLKN</text>
<text x="99.6" y="127">PCIE_RDN</text>
<text x="99.6" y="128.7">PCIE_RDP</text>
<text x="77.4" y="132.3">PCIE_PERST_L</text>
<text x="77.4" y="134.1">PCIE_PLL_AVSS</text>
<text x="77.4" y="135.8">PCIE_PME_L</text>
<text x="93.6" y="134.1">PCIE_RXTX_AVSS</text>
<text x="95.7" y="132.3">PCIE_REFCLKP</text>
<text x="99.7" y="135.8">PCIE_TDN</text>
<text x="99.8" y="137.6">PCIE_TDP</text>
<text x="97.8" y="139.4">PCIE_TESTN</text>
<text x="97.9" y="141.2">PCIE_TESTP</text>
</g>
<g font-size="1.6">
<text x="191.5" y="22.7">1</text>
<text x="221.7" y="22.7">1</text>
<text x="248.4" y="22.7">1</text>
<text x="271.5" y="22.7">1</text>
<text x="248.4" y="33.4">1</text>
<text x="271.5" y="33.4">1</text>
<text x="221.7" y="44.1">1</text>
<text x="248.4" y="44.1">1</text>
<text x="271.5" y="44.1">1</text>
<text x="221.7" y="54.7">1</text>
<text x="248.4" y="54.7">1</text>
<text x="271.5" y="54.7">1</text>
<text x="221.7" y="65.4">1</text>
<text x="248.4" y="65.4">1</text>
<text x="271.5" y="65.4">1</text>
<text x="115.2" y="71.5" transform="rotate(-90 115.2 71.5)">1</text>
<text x="120.6" y="71.5" transform="rotate(-90 120.6 71.5)">1</text>
<text x="125.9" y="71.5" transform="rotate(-90 125.9 71.5)">1</text>
<text x="131.2" y="71.5" transform="rotate(-90 131.2 71.5)">1</text>
<text x="140.1" y="71.5" transform="rotate(-90 140.1 71.5)">1</text>
<text x="147.2" y="71.5" transform="rotate(-90 147.2 71.5)">1</text>
<text x="181" y="71.5" transform="rotate(-90 181 71.5)">1</text>
<text x="188.1" y="71.5" transform="rotate(-90 188.1 71.5)">1</text>
<text x="195.2" y="71.5" transform="rotate(-90 195.2 71.5)">1</text>
<text x="202.4" y="71.5" transform="rotate(-90 202.4 71.5)">1</text>
<text x="29.9" y="77.9">1R105</text>
<text x="38.6" y="77.9">2</text>
<text x="42.4" y="76.1">1R104</text>
<text x="51.1" y="76.1">2</text>
<text x="54.8" y="74.3">1R103</text>
<text x="63.5" y="74.3">2</text>
<text x="73.2" y="74.3">C8</text>
<text x="73.2" y="77.9">C9</text>
<text x="73.3" y="76.1">B8</text>
<text x="109.7" y="74.3">D10</text>
<text x="109.7" y="76.1">L5</text>
<text x="109.7" y="77.9">K5</text>
<text x="162.7" y="76.8">UART_BT_RTS</text>
<text x="175.9" y="76.8">&lt;7&gt;</text>
<text x="221.7" y="76.1">1</text>
<text x="248.4" y="76.1">1</text>
<text x="271.5" y="76.1">1</text>
<text x="29.9" y="83.2">1R108</text>
<text x="38.6" y="83.2">2</text>
<text x="42.4" y="81.4">1R107</text>
<text x="51.1" y="81.4">2</text>
<text x="54.8" y="79.6">1R106</text>
<text x="63.5" y="79.6">2</text>
<text x="73.3" y="79.6">B9</text>
<text x="73.3" y="81.4">A9</text>
<text x="73.3" y="83.2">A8</text>
<text x="109.7" y="79.6">J5</text>
<text x="109.7" y="81.4">H5</text>
<text x="133.1" y="81.4">1R109</text>
<text x="141.7" y="81.4">2</text>
<text x="145.5" y="79.6">1R111</text>
<text x="154.2" y="79.6">2</text>
<text x="162.7" y="82.2">UART_BT_TXD</text>
<text x="175.7" y="82.2">&lt;7&gt;</text>
<text x="73.2" y="86.7">D9</text>
<text x="109.7" y="85">M6</text>
<text x="109.7" y="86.7">J4</text>
<text x="109.7" y="88.5">H4</text>
<text x="161.8" y="89.3">MRG_DI</text>
<text x="162.7" y="87.5">MRG_DO</text>
<text x="163.6" y="85.7">MRG_CLK</text>
<text x="170" y="89.3">&lt;7&gt;</text>
<text x="171.6" y="87.5">&lt;7&gt;</text>
<text x="173.2" y="85.7">&lt;7&gt;</text>
<text x="221.7" y="86.7">1</text>
<text x="248.4" y="86.7">1</text>
<text x="271.5" y="86.7">1</text>
<text x="12.1" y="90.3">2</text>
<text x="20.8" y="90.3">1</text>
<text x="109.7" y="90.3">K6</text>
<text x="109.7" y="95.6">J6</text>
<text x="163.6" y="91.1">MRG_SYNC</text>
<text x="174.8" y="91.1">&lt;7&gt;</text>
<text x="53" y="99.2">1</text>
<text x="61.7" y="99.2">2</text>
<text x="63.7" y="96.4" transform="rotate(-90 63.7 96.4)">1</text>
<text x="72.2" y="99.2">G11</text>
<text x="72.5" y="101">F10</text>
<text x="109.7" y="97.4">G5</text>
<text x="109.7" y="99.2">G6</text>
<text x="109.7" y="101">L6</text>
<text x="72.5" y="102.7">F11</text>
<text x="73.1" y="104.5">G9</text>
<text x="73.2" y="106.3">H9</text>
<text x="109.7" y="106.3">L4</text>
<text x="56.6" y="109" transform="rotate(-90 56.6 109)">2</text>
<text x="73.3" y="111.6">E7</text>
<text x="73.4" y="109.9">F8</text>
<text x="73.4" y="108.1">F9</text>
<text x="73.4" y="113.4">F7</text>
<text x="109.7" y="113.4">A6</text>
<text x="109.7" y="108.1">J3</text>
<text x="109.7" y="109.9">F6</text>
<text x="118.8" y="109.9">1R102</text>
<text x="127.5" y="109.9">2</text>
<text x="170.7" y="113.5">VIO18_PMU</text>
<text x="181.4" y="110.6">RTC_GPIO</text>
<text x="191.5" y="110.6">&lt;13&gt;</text>
<text x="56.6" y="117.7" transform="rotate(-90 56.6 117.7)">1</text>
<text x="72.3" y="117">H12</text>
<text x="73.3" y="115.2">E6</text>
<text x="109.7" y="118.7">A7</text>
<text x="109.7" y="115.2">D7</text>
<text x="109.7" y="117">K4</text>
<text x="118.8" y="115.2">1</text>
<text x="127.5" y="115.2">2</text>
<text x="145.5" y="118.7">2</text>
<text x="145.5" y="115.2">3</text>
<text x="159.5" y="115.2">1</text>
<text x="159.5" y="118.7">4</text>
<text x="196.8" y="117">1</text>
<text x="204" y="117">1</text>
<text x="72.4" y="124.1">A10</text>
<text x="109.7" y="122.3">B2</text>
<text x="109.7" y="124.1">B3</text>
<text x="109.7" y="125.9">B1</text>
<text x="131.2" y="125" transform="rotate(-90 131.2 125)">1</text>
<text x="173.9" y="125" transform="rotate(-90 173.9 125)">1</text>
<text x="54.6" y="131.2">1</text>
<text x="73.2" y="129.4">D5</text>
<text x="73.2" y="131.2">C4</text>
<text x="109.7" y="127.6">C1</text>
<text x="109.7" y="129.4">A5</text>
<text x="109.7" y="131.2">A4</text>
<text x="131.2" y="130.1" transform="rotate(-90 131.2 130.1)">2</text>
<text x="173.9" y="130.1" transform="rotate(-90 173.9 130.1)">2</text>
<text x="73.2" y="134.7">C5</text>
<text x="73.3" y="133">B5</text>
<text x="109.7" y="133">B4</text>
<text x="109.7" y="134.7">A3</text>
<text x="109.7" y="136.5">A2</text>
<text x="109.7" y="138.3">C2</text>
<text x="109.7" y="140.1">C3</text>
<text x="228.2" y="195.1">Title</text>
<text x="228.2" y="200.4">Size</text>
<text x="230" y="202.2">A3</text>
<text x="235.3" y="200.4">Document Number</text>
<text x="235.3" y="202.2">BT&amp;WIFI_INTERFACE</text>
<text x="286.8" y="200.4">Rev</text>
<text x="288.8" y="203.2">P0.1</text>
<text x="228.2" y="205.7">Date:</text>
<text x="263.7" y="205.7">Sheet</text>
<text x="272.8" y="205.7">1</text>
<text x="278" y="205.7">of</text>
<text x="283.3" y="205.7">21</text>
</g>
<g font-size="1.6" fill="#000040">
<text x="2.5" y="75.1">&lt;7&gt;</text>
<text x="2.5" y="76.8">&lt;7&gt;</text>
<text x="7" y="75.1">MSDC3_DAT3</text>
<text x="7" y="76.8">MSDC3_DAT2</text>
<text x="162.6" y="75.4">BT_DEV_EN_R</text>
<text x="175.9" y="75.4">&lt;7&gt;</text>
<text x="2.5" y="78.6">&lt;7&gt;</text>
<text x="2.5" y="80.4">&lt;7&gt;</text>
<text x="2.5" y="82.2">&lt;7&gt;</text>
<text x="2.5" y="83.9">&lt;7&gt;</text>
<text x="7" y="78.6">MSDC3_DAT1</text>
<text x="7" y="80.4">MSDC3_DAT0</text>
<text x="7" y="82.2">MSDC3_CMD</text>
<text x="7" y="83.9">MSDC3_CLK</text>
<text x="162.6" y="79">UART_BT_CTS</text>
<text x="162.6" y="80.7">UART_BT_RXD</text>
<text x="175.7" y="79">&lt;7&gt;</text>
<text x="175.9" y="80.7">&lt;7&gt;</text>
<text x="22.6" y="100.1">&lt;7&gt;</text>
<text x="27" y="100.1">WIFI_HOST_WAKE_N</text>
<text x="212.3" y="107.4">BT_DEV_WAKE_R</text>
<text x="228.2" y="107.4">&lt;7&gt;</text>
<text x="212.3" y="109.2">BT_HOST_WAKE</text>
<text x="227.1" y="109.2">&lt;7&gt;</text>
<text x="40" y="125.6">&lt;7&gt;</text>
<text x="44.5" y="125.6">WL_DEV_EN</text>
</g>
<g font-size="1.6" fill="#f00">
<text x="20.1" y="74.3" transform="rotate(180 20.1 74.3)">o</text>
<text x="20.1" y="76" transform="rotate(180 20.1 76)">o</text>
<text x="20.1" y="77.8" transform="rotate(180 20.1 77.8)">o</text>
<text x="159.2" y="75">o</text>
<text x="159.5" y="76.8">o</text>
<text x="20.1" y="79.6" transform="rotate(180 20.1 79.6)">o</text>
<text x="20.1" y="81.4" transform="rotate(180 20.1 81.4)">o</text>
<text x="20.1" y="83.1" transform="rotate(180 20.1 83.1)">o</text>
<text x="159.2" y="78.6">o</text>
<text x="159.2" y="80.3">o</text>
<text x="159.5" y="82.1">o</text>
<text x="159.2" y="89.2">o</text>
<text x="159.5" y="87.5">o</text>
<text x="160.6" y="84.9" transform="rotate(180 160.6 84.9)">o</text>
<text x="160.6" y="90.3" transform="rotate(180 160.6 90.3)">o</text>
<text x="45.4" y="99.1" transform="rotate(180 45.4 99.1)">o</text>
<text x="209" y="107">o</text>
<text x="179.1" y="110.6">o</text>
<text x="209" y="108.8">o</text>
<text x="56.2" y="124.8">o</text>
</g>
<g font-size="1.3">
<text x="30.8" y="1.3">5</text>
<text x="88.9" y="1.3">4</text>
<text x="146.9" y="1.3">3</text>
<text x="205" y="1.3">2</text>
<text x="263.1" y="1.3">1</text>
<text x=".5" y="28.4">D</text>
<text x="292.6" y="28.4">D</text>
<text x=".5" y="79.5">C</text>
<text x="292.6" y="79.5">C</text>
<text x=".5" y="130.6">B</text>
<text x="292.6" y="130.6">B</text>
<text x=".5" y="181.7">A</text>
<text x="292.6" y="181.7">A</text>
<text x="30.8" y="207.4">5</text>
<text x="88.9" y="207.4">4</text>
<text x="146.9" y="207.4">3</text>
<text x="205" y="207.4">2</text>
<text x="263.1" y="207.4">1</text>
</g>
</svg>
